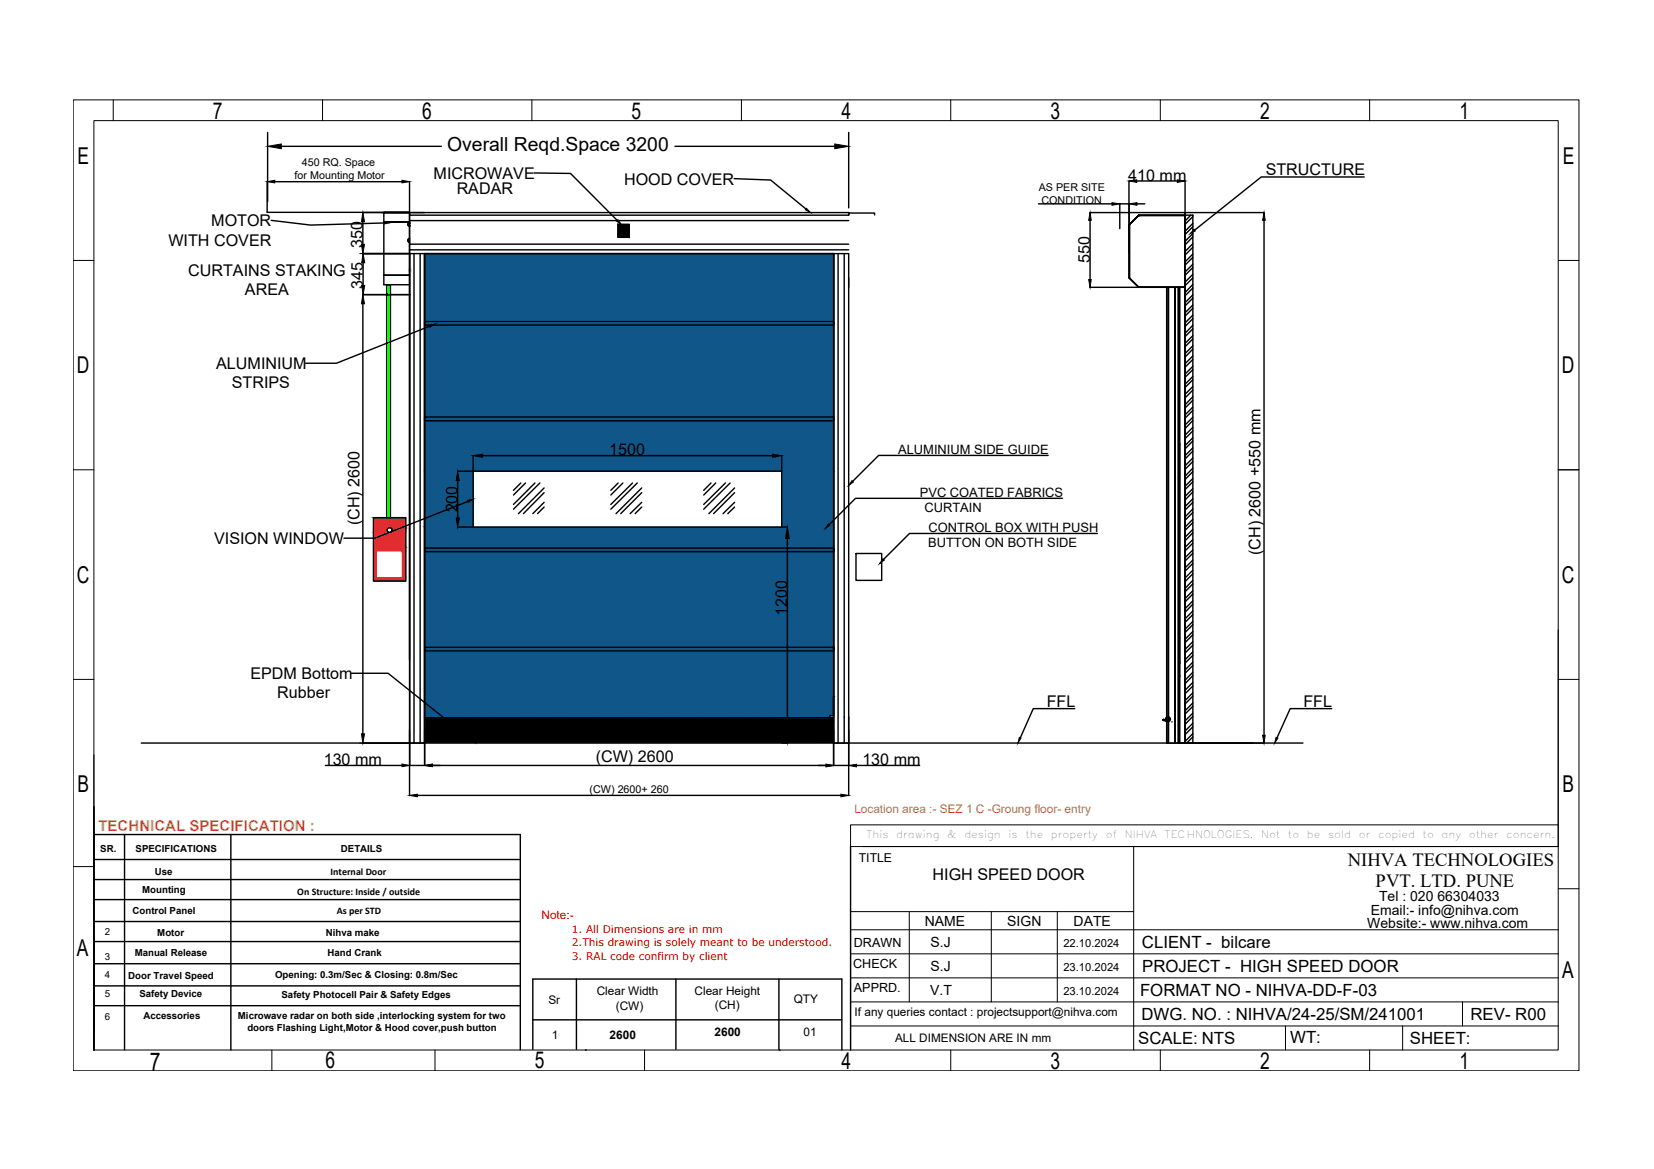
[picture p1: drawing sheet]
<svg xmlns="http://www.w3.org/2000/svg" width="297mm" height="210mm" viewBox="0 0 297 210" stroke-linecap="round" stroke-linejoin="round" font-family="sans-serif">
<!-- layer: 0 -->
<g fill="#cd2027" stroke="#cd2027" stroke-width=".18">
<path d="M70.3 95.4h2.6z"/>
<path d="M67.1 92.9l5.8 1.9v-1.9zM67.1 92.9l5.8 1.9h-5.8z"/>
<path d="M69.9 94.8h3zM69.9 94.8h3z"/>
<path d="M67.1 94.8h2.8zM67.1 94.8h2.8z"/>
<path d="M70 94.8h2.9zM70 94.8h2.9z"/>
<path d="M67.1 94.8h2.7zM67.1 94.8h2.8z"/>
<path d="M70 94.8h2.9zM70 94.8h2.9z"/>
<path d="M67.1 94.8h2.7zM67.1 94.8h2.6z"/>
<path d="M70.1 94.8l2.8 .1zM70.1 94.8l2.8 .1z"/>
<path d="M67.1 94.8h2.6zM67.1 94.8l2.6 .1z"/>
<path d="M70.2 94.9h2.7zM70.2 94.9h2.7z"/>
<path d="M67.1 94.9h2.6zM67.1 94.9h2.5z"/>
<path d="M70.2 94.9h2.7zM70.2 94.9h2.7z"/>
<path d="M67.1 94.9h2.5zM67.1 94.9l2.5 .1z"/>
<path d="M70.3 94.9l2.6 .1zM70.3 94.9l2.6 .1z"/>
<path d="M67.1 95h2.5zM67.1 95l2.4 .1z"/>
<path d="M70.3 95l2.6 .1zM70.3 95l2.6 .1z"/>
<path d="M67.1 95.1l2.4 .1zM67.1 95.1l2.4 .1z"/>
<path d="M70.4 95.1l2.5 .1zM70.4 95.1l2.5 .1z"/>
<path d="M67.1 95.2h2.4zM67.1 95.2h2.4z"/>
<path d="M70.4 95.2l2.5 .1zM70.4 95.2l2.5 .1z"/>
<path d="M67.1 95.2l2.4 .1zM67.1 95.2l2.4 .1z"/>
<path d="M70.4 95.3l2.5 .1zM70.4 95.3l2.5 .1h-2.6z"/>
<path d="M67.1 95.3l2.5 .1zM67.1 95.3l2.5 .1z"/>
<path d="M70.3 95.4h2.6zM70.3 95.4h2.6zM70.3 95.4h2.6z"/>
<path d="M67.1 95.4h2.5zM67.1 95.4h2.5z"/>
<path d="M70.3 95.4l2.6 .1zM70.3 95.4l2.6 .1h-2.7z"/>
<path d="M67.1 95.4l2.6 .1zM67.1 95.4l2.6 .1z"/>
<path d="M70.2 95.5h2.7zM70.2 95.5h2.7z"/>
<path d="M67.1 95.5l2.6 .1zM67.1 95.5l2.6 .1z"/>
<path d="M70.2 95.5l2.7 .1zM70.1 95.6h2.8z"/>
<path d="M67.1 95.6h2.7zM67.1 95.6h2.7z"/>
<path d="M70.1 95.6h2.8zM70 95.6h2.9z"/>
<path d="M67.1 95.6h2.8zM67.1 95.6h2.8z"/>
<path d="M70 95.6h2.9zM69.9 95.6h3z"/>
<path d="M67.1 95.6h2.8zM67.1 95.6h2.8z"/>
<path d="M67.1 95.6l5.8 2.6v-2.6zM67.1 95.6l5.8 2.6h-5.8z"/>
<path d="M67.1 98.2l5.8 .7v-.7zM67.1 98.2l5.8 .7h-5.8z"/>
<path d="M72.2 98.9l.7 4.8v-4.8zM72.2 98.9l.7 4.8h-.7z"/>
<path d="M67.1 98.9l.5 4.8v-4.8zM67.1 98.9l.5 4.8h-.5z"/>
<path d="M67.1 103.7l5.8 .6v-.6zM67.1 103.7l5.8 .6h-5.8z"/>
</g>
<path d="M69.4 51.1l.7 41.8v-41.8zM69.4 51.1l.7 41.8h-.7z" fill="#0f0" stroke="#0f0" stroke-width=".18"/>
<g fill="#000" stroke="#000" stroke-width=".18">
<path d="M48.1 26.3l2.4-.4v.8zM111 39.4l.6 .9-.9-.6zM144.8 37.4l.8 .8-1-.5zM149.9 25.9l2.5 .4-2.5 .4zM77.1 58.4l1-.2-.9 .5zM214.4 41.2l.2 .3-.9 .5zM84 89.9l1-.3-.9 .6zM148.8 94.1l.3 .2-.9 .6zM153 86.3l.3 .3-.9 .6zM158.6 100.3l.2 .3-.8 .6zM76.3 128.5h.4zM76.8 128.6v.1z"/>
<path d="M76.8 128.7v.1zM84.6 132.6l.7 .7-.9-.5zM183.1 132.4l.3 .1-.6 .9zM229.2 132.4l.3 .1-.6 .9z"/>
<path d="M111 40.3l2 2.3v-2.3zM111 40.3l2 2.3h-2z"/>
<path d="M76.3 128.5v.4zM76.3 128.5l-.1 .4z"/>
<path d="M76.3 128.9h.1zM76.3 128.9h.1z"/>
<path d="M76.4 128.9h.4zM76.4 128.9h.4z"/>
<path d="M76.8 128.9h72.9zM76.8 128.9h72.9z"/>
<path d="M76.4 128.9l73.3 4.4v-4.4zM76.4 128.9l73.3 4.4h-73.3z"/>
</g>
<g fill="#105689" stroke="#105689" stroke-width=".18">
<path d="M76.3 45.5l73.4 39.1v-39.1zM76.3 45.5l73.4 39.1h-73.4z"/>
<path d="M140.4 84.6l9.3 10v-10zM140.4 84.6l9.3 10h-9.3z"/>
<path d="M76.3 84.6l8.7 10v-10zM76.3 84.6l8.7 10h-8.7z"/>
<path d="M76.3 94.6l73.4 30.4v-30.4zM76.3 94.6l73.4 30.4h-73.4z"/>
<path d="M76.3 125l73.4 3.5v-3.5zM76.3 125l73.4 3.5h-73.4z"/>
<path d="M76.3 128.5h72.9zM76.3 128.5h72.9z"/>
<path d="M76.3 128.5h72.7zM76.3 128.5h72.9z"/>
<path d="M76.3 128.5l72.7 .4v-.4zM76.3 128.5l72.7 .4h-72.7z"/>
</g>
<g fill="none" stroke="#000" stroke-width=".25">
<path d="M48 38.1h25.5M48.1 23.8v12.4M50.5 26.3h28.8M68.6 38.2h7.7M95.9 31.1h6.6l8.3 8.5M121.2 26.3h28.7M131.8 32.1l6.6 .2 6.4 5.2M152.4 23.8v13.5M212.8 38.6h1.4v94.8h-1.4zM213.8 38.6l-.9 1.1M214.2 38.9l-1.3 1.3M245 31.8h-18.5l-12 9.5"/>
<path d="M65.2 45.5h8.3M68.9 49.4v1.7M69.4 51.1h.7v41.8h-.7zM73.5 51.1v67.3M76.3 45.5h73.4v83.4h-73.4zM76.3 57.7h73.4v.7h-73.4zM77.1 58.6l-16.7 6.6h-5.5M111 40.3h2v2.3h-2zM214.2 40.1l-1.3 1.4M214.2 41.9l-1.3 1.4M214.2 43.8l-1.3 1.3M214.2 45.6l-1.3 1.4"/>
<path d="M214.2 47.4l-1.3 1.4M214.2 49.3l-1.3 1.3M214.2 51.1l-1.3 1.4M214.2 52.9l-1.3 1.4M214.2 54.8l-1.3 1.3M214.2 56.6l-1.3 1.3M214.2 58.4l-1.3 1.4M214.2 40.7l-1.3 1.4M214.2 42.5l-1.3 1.4M214.2 44.4l-1.3 1.3M214.2 46.2l-1.3 1.4M214.2 48l-1.3 1.4"/>
<path d="M214.2 49.9l-1.3 1.4M214.2 51.7l-1.3 1.4M214.2 53.5l-1.3 1.4M214.2 55.4l-1.3 1.3M214.2 57.2l-1.3 1.4M214.2 59l-1.3 1.4M76.3 74.9h73.4v.7h-73.4zM214.2 60.3l-1.3 1.3M214.2 62.1l-1.3 1.3M214.2 63.9l-1.3 1.4M214.2 65.8l-1.3 1.3M214.2 67.6l-1.3 1.3"/>
<path d="M214.2 69.4l-1.3 1.4M214.2 71.2l-1.3 1.4M214.2 73.1l-1.3 1.4M214.2 74.9l-1.3 1.4M214.2 76.7l-1.3 1.4M214.2 78.6l-1.3 1.4M214.2 60.9l-1.3 1.3M214.2 62.7l-1.3 1.4M214.2 64.5l-1.3 1.4M214.2 66.4l-1.3 1.3M214.2 68.2l-1.3 1.3M214.2 70l-1.3 1.4"/>
<path d="M214.2 71.9l-1.3 1.3M214.2 73.7l-1.3 1.3M214.2 75.5l-1.3 1.4M214.2 77.4l-1.3 1.3M214.2 79.2l-1.3 1.3M67.1 92.9h5.8v11.4h-5.8zM76.3 98.4h73.5v.6h-73.5zM84 90l-16.7 6.6h-5.5M85 84.6h55.4v10h-55.4zM93.5 86.7l-1.3 1.3M94.4 86.7l-2.2 2.2M96.1 86.7l-3.9 3.9"/>
<path d="M97 86.7l-4.8 4.7M97.7 87.6l-4.6 4.6M97.7 90.2l-2 2M97.7 88.5l-3.7 3.7M97.7 91l-1.2 1.2M111 86.7l-1.3 1.3M111.9 86.7l-2.2 2.2M113.6 86.7l-3.9 3.9M114.4 86.7l-4.7 4.7M115.2 87.6l-4.6 4.6M115.2 90.2l-2 2M115.2 88.5l-3.7 3.7"/>
<path d="M115.2 91l-1.1 1.2M127.7 86.7l-1.3 1.3M128.5 86.7l-2.1 2.2M130.3 86.7l-3.9 3.9M131.1 86.7l-4.7 4.7M131.9 87.6l-4.6 4.6M131.9 90.2l-2 2M131.9 88.5l-3.7 3.7M131.9 91l-1.2 1.2M153.7 99.4h4.6v4.8h-4.6zM188.2 81.8h-30.4l-4.7 4.6M190.8 89.5h-37.2l-4.7 4.7"/>
<path d="M197.1 95.8h-33.8l-4.6 4.6M214.2 80.4l-1.3 1.4M214.2 82.2l-1.3 1.4M214.2 84.1l-1.3 1.4M214.2 85.9l-1.3 1.4M214.2 87.7l-1.3 1.4M214.2 89.6l-1.3 1.3M214.2 91.4l-1.3 1.4M214.2 93.2l-1.3 1.4M214.2 95.1l-1.3 1.3M214.2 96.9l-1.3 1.3M214.2 98.7l-1.3 1.4"/>
<path d="M214.2 81l-1.3 1.4M214.2 82.9l-1.3 1.3M214.2 84.7l-1.3 1.3M214.2 86.5l-1.3 1.4M214.2 88.3l-1.3 1.4M214.2 90.2l-1.3 1.4M214.2 92l-1.3 1.4M214.2 93.8l-1.3 1.4M214.2 95.7l-1.3 1.4M214.2 97.5l-1.3 1.4M214.2 99.3l-1.3 1.4M76.3 116.2h73.5v.7h-73.5z"/>
<path d="M214.2 100.6l-1.3 1.3M214.2 102.4l-1.3 1.3M214.2 104.2l-1.3 1.4M214.2 106.1l-1.3 1.3M214.2 107.9l-1.3 1.3M214.2 109.7l-1.3 1.4M214.2 111.6l-1.3 1.3M214.2 113.4l-1.3 1.4M214.2 115.2l-1.3 1.4M214.2 117l-1.3 1.4M214.2 118.9l-1.3 1.4M214.2 101.2l-1.3 1.3"/>
<path d="M214.2 103l-1.3 1.4M214.2 104.8l-1.3 1.4M214.2 106.7l-1.3 1.3M214.2 108.5l-1.3 1.4M214.2 110.3l-1.3 1.4M214.2 112.2l-1.3 1.3M214.2 114l-1.3 1.3M214.2 115.9l-1.3 1.3M214.2 117.7l-1.3 1.3M214.2 119.5l-1.3 1.3M25.4 133.4h208.6M63.1 120.9h6.6l14.8 11.8"/>
<path d="M76.8 128.9h72.2M78 128.9h.1M79.9 128.9h.1M81.8 128.9h.1M83.6 128.9h.1M85.5 128.9h.1M87.3 128.9h.1M89.2 128.9h.1M91.1 128.9h.1M92.9 128.9h.1M94.8 128.9h.1M96.7 128.9h.1"/>
<path d="M98.5 128.9h.1M100.4 128.9h.1M102.2 128.9h.1M104.1 128.9h.1M106 128.9h.1M107.8 128.9h.1M109.7 128.9h.1M111.6 128.9h.1M113.4 128.9h.1M115.3 128.9h.1M117.2 128.9h.1M119 128.9h.1"/>
<path d="M120.9 128.9h.1M122.7 128.9h.1M124.6 128.9h.1M126.5 128.9h.1M128.3 128.9h.1M130.2 128.9h.1M132.1 128.9h.1M133.9 128.9h.1M135.8 128.9h.1M137.6 128.9h.1M139.5 128.9h.1M141.4 128.9h.1"/>
<path d="M143.2 128.9h.1M149 128.9h.1M149.7 125v3.5h-.7v.4M193 127.2h-7.4l-2.4 5.3M214.2 120.7l-1.3 1.4M214.2 122.5l-1.3 1.4M214.2 124.4l-1.3 1.4M214.2 126.2l-1.3 1.4M214.2 128l-1.3 1.4M214.2 129.9l-1.3 1.3M214.2 131.7l-1.3 1.4M214.2 121.3l-1.3 1.4"/>
<path d="M214.2 123.2l-1.3 1.3M214.2 125l-1.3 1.4M214.2 126.8l-1.3 1.4M214.2 128.6l-1.3 1.4M214.2 130.5l-1.3 1.4M214.2 132.3l-1.1 1.1M239.2 127.2h-7.5l-2.4 5.3M16.9 144.9v43.6M16.9 149.8h76.5v38.7M16.9 154.3h76.5M16.9 157.9h76.5M22.4 149.8v38.7"/>
<path d="M41.5 149.8v38.7M152.8 152v36.5M16.9 165.5h76.5M16.9 177h76.5M16.9 169.1h76.5M16.9 173h76.5M16.9 161.5h76.5M103.5 175.8v12.6M121.4 175.8v12.6M139.9 175.8v12.6M16.9 180.6h76.5M95.7 183.1h55.5"/>
<path d="M95.7 188.4v-12.6h55.5v12.7M105.1 188.5h.1M139.9 188.5h.1"/>
<circle cx="70" cy="95.2" r=".44"/>
</g>
<g fill="none" stroke="#000" stroke-width=".18">
<path d="M13.1 17.9h270.5v174.4h-270.5zM20.3 17.9v3.8M57.9 17.9v3.8M95.5 17.9v3.8M133.2 17.9v3.8M170.7 17.9v3.8M208.4 17.9v3.8M246 17.9v3.8M16.9 21.7h262.9v166.8h-262.9zM13.1 46.8h3.8M279.8 46.8h3.8M13.1 84.4h3.8"/>
<path d="M279.8 84.4h3.8M279.8 113.1v35M13.1 122h3.8M16.9 135.5v53M279.8 122h3.8M13.1 155.6h3.8M152.8 148.1h127v3.9h-127zM154.9 152h48.7M279.8 152h-76.2v36.5M279.8 159.6h3.8M152.8 179.9h127M152.8 175.6h127"/>
<path d="M152.8 171.3h127M152.8 166.9h127M152.8 165.3v23.2M152.8 163.7h50.8M163.3 163.7v16.2M178 163.7v16.2M189.9 163.7v16.2M262.7 179.9v4.3M48.8 188.5v3.8M78.1 188.5v3.8M115.8 188.5v3.8M152.8 184.2h127"/>
<path d="M170.7 188.5v3.8M208.4 188.5v3.8M230.9 184.2v4.3M246 188.5v3.8M251.9 184.2v4.3"/>
</g>
<!-- layer: PDF_Geometry -->
<path d="M73.3 48.5h.6M73.4 48.2l.4 .5M73.6 48.2v.6M73.8 48.2l-.4 .5" fill="none" stroke="#c0c0c0" stroke-width=".18"/>
<path d="M202.8 40.4l1.7-1.8h8.3v13h-8.3l-1.7-1.7zM210.5 129.6v.1z" fill="none" stroke="#808080" stroke-width=".25"/>
<path d="M64.6 45.5h8.4M64.6 133.4h9.2" fill="none" stroke="#000" stroke-width=".18"/>
<g fill="none" stroke="#000" stroke-width=".25">
<path d="M68.9 39.9v9.5h4.6v-9.5h-4.6h4.6M68.9 39.9v-1.7h4.6v1.7M68.9 38.1l4.6 .1zM73.5 39.9v.8zM73.5 39.9v.8M73.5 38.6v1M152.4 39.6h-78.9v4.2M157.1 38.6v-.3h-4.7v.3v-.4h-78.9v.4h78.9M204.5 38.6l8.3 .1M204.5 38.6v.1M204.5 38.6h8.3M204.5 38.7h.1"/>
<path d="M212.8 38.6v-.3v.3M212.8 38.3l.1-.1v95.2h-1.3v-81.8v81.8h-.6v-3.2M212.8 38.7h.1M68.9 49.4h4.6M73.3 43.1v.2zM73.3 40.2v.2zM73.3 40.2h.2v.2h-.2zM73.3 40.1h.2v.1M73.3 42.9v.1v-.1h.2M73.3 40.1v.1v-.1M73.5 40.4v.1h-.2v-.1v.1M73.5 40.5h.1"/>
<path d="M73.5 40.1h.1M73.5 43.3v.1h-.2v-.4h.2v.3h-.2v.1M73.5 43h.1M73.5 42.8v.7M73.5 42.8v.7v-.7M73.5 49.4v1.7h-4.6M73.5 44.9v.6M73.6 45.5v87.9h.8v-87.9M75.5 45.5v87.9h.7v-87.9v87.9M149.7 45.5v83.2M149.7 45.5v87.9M150.5 45.5v87.9h1.1"/>
<path d="M151.6 45.5v87.9h.8v-4.6M152.4 43.8h-78.9v1.1h78.9M202.8 40.4l1.7-1.7h8.3v12.8l-8.3 .1-1.7-1.7zM202.8 40.4l-.1 9.5M202.8 49.9l1.7 1.7-1.7-1.7M202.8 40.3l1.7-1.7zM202.8 40.3l-.1 .1M202.9 40.4h-.2v9.5h.2M204.5 51.5h8.3M209.8 51.6v81.8M209.9 51.6v81.8M211 52.2v33.6z"/>
<path d="M211 52.2v78.1M211 52.1v.1M211 51.6v.6M211.6 51.6v81.8M211.7 51.6v81.8M211.9 51.6l-.1 28M212.8 51.6v81.8M211.9 79.6v.1M211 85.9v44.3v-44.3M211 85.8v.1M211.8 118.9v-67.3l.1 67.3-.1-4.3-.1 4.4 .1 2.3 .1-2.2v2.2l-.2 .2h.2M211.9 118.9v.2"/>
<path d="M211.9 114.5v.1M73.6 133.4l-.1-87.9h78.9v87.9M74.4 133.4h1.1M76.3 131.5h.1M149.6 131.5h.1M149.7 129.4v4h.8M149.7 128.9v.5M208.9 129.3l.7 .3a.44 .44 0 0 0 .6-.4 .44 .44 0 0 0-.5-.5 .44 .44 0 0 0-.3 .6M209 129.3l-.2-.1 .4 .1 .4 .2a.33 .33 0 0 1-.1-.4 .33 .33 0 0 1 .4-.2l.1 .5h-.4M209.4 129.4v.1M211 130.3v3.1M211 130.3v3.1h-1.5v-81.8v81.8"/>
<path d="M211.8 121.5v11.9v-11.9M211.9 121.3v12.1"/>
<circle cx="208.9" cy="129.3" r=".08"/>
</g>
<!-- layer: PDF_Text -->
<g fill="none" stroke="#000" stroke-width=".25">
<path d="M48 32.6v5.5M48.7 39.6l7.1 .8 13.3-.4M49.3 32.6h22.9M65.2 38.2h8.3M65.2 39.8v4.1M73.5 32.6v5.5M186.5 36.6h13.2M195.7 38.2h17.1M195.8 39.6v10.6M202.7 32.5v12.9M204.1 32.5h7.3M204.2 36.6h1.4"/>
<path d="M212.8 32.5v12.6M212.9 38.2h14.1M227 39.6v92.4M65.2 45.5h8.4M65.2 54.6v77.2M65.2 52.9h8.4M65.2 47.2v4.1M195.7 51.6h8.8M202.8 40.4v-3.8h-1.7v4.4M82.2 94.6h2.8M82.2 86.3v6.7M85 81.8v2.8h-2.8"/>
<path d="M86.7 81.8h52M140.4 94.6h1M140.4 81.8v2.8M141.4 96.7v34.6M58.4 137.4h13.8M65.2 133.4h8.3M73.5 131v11.9M76.3 131v6.4h-2.7v-4M77.7 137.4h70.7M140.4 133.4h1M149.7 131v6.5M149.7 137.4h2.7"/>
<path d="M152.4 131v11.9M153.8 137.4h11.4M212.9 133.4h14.1M74.9 142.8h76.1"/>
</g>
<g fill="#000" stroke="#000" stroke-width=".18">
<path d="M48 32.6l1.3-.2v.4zM65.2 38.2l.3 1.6h-.6zM69.1 39.9l1 .1-1 .2zM72.2 32.4l1.3 .2-1.3 .2zM195.8 38.2l.2 1.4h-.5zM199.7 36.4l1.4 .2-1.4 .3zM202.7 32.5l1.4-.2v.5zM202.8 36.6l1.4-.2v.5zM211.4 32.3l1.4 .2-1.4 .3zM227 38.2l.2 1.4h-.4zM64.9 43.9h.6l-.3 1.6zM65.2 52.9l.3 1.7h-.6z"/>
<path d="M65.2 45.5l.3 1.7h-.5zM65 51.3h.5l-.3 1.6zM195.5 50.2h.5l-.2 1.4zM82.2 84.6l.3 1.7h-.6zM81.9 93h.6l-.3 1.6zM85 81.8l1.7-.2v.5zM138.7 81.6l1.7 .2-1.7 .3zM141.4 94.6l.3 2.1h-.6zM64.9 131.8h.6l-.3 1.6zM72.2 137.2l1.4 .2-1.4 .3zM76.3 137.4l1.4-.2v.5zM141.1 131.3h.6l-.3 2.1z"/>
<path d="M148.4 137.2l1.3 .2-1.3 .3zM152.4 137.4l1.4-.2v.5zM226.8 132h.4l-.2 1.4zM73.5 142.8l1.4-.2v.5zM151 142.6l1.4 .2-1.4 .3z"/>
</g>
<text font-size="4.6" x="26.9" y="192.2">7</text>
<g font-size="4.2">
<text x="38.2" y="21.3">7</text>
<text x="75.8" y="21.3">6</text>
<text x="113.4" y="21.3">5</text>
<text x="151.1" y="21.3">4</text>
<text x="188.7" y="21.3">3</text>
<text x="226.3" y="21.3">2</text>
<text x="262.1" y="21.3">1</text>
<text x="13.9" y="29.5">E</text>
<text x="280.6" y="29.5">E</text>
<text x="13.8" y="67">D</text>
<text x="280.5" y="67">D</text>
<text x="13.8" y="104.8">C</text>
<text x="280.5" y="104.8">C</text>
<text x="13.9" y="142.3">B</text>
<text x="280.6" y="142.3">B</text>
<text x="13.8" y="171.6">A</text>
<text x="280.6" y="175.6">A</text>
<text x="58.4" y="191.8">6</text>
<text x="96" y="191.8">5</text>
<text x="151.1" y="191.9">4</text>
<text x="188.7" y="191.9">3</text>
<text x="226.3" y="191.9">2</text>
<text x="262.1" y="191.9">1</text>
</g>
<text font-size="3.5" x="80.3" y="27.2">Overall Reqd.Space 3200</text>
<g font-size="3.3">
<text x="242" y="155.5">NIHVA TECHNOLOGIES</text>
<text x="247.1" y="159.3">PVT. LTD. PUNE</text>
</g>
<g font-size="3">
<text x="205.1" y="170.2">CLIENT - bilcare</text>
<text x="204.7" y="178.8">FORMAT NO - NIHVA-DD-F-03</text>
<text x="205.1" y="174.4">PROJECT - HIGH SPEED DOOR</text>
<text x="205" y="183.1">DWG. NO. : NIHVA/24-25/SM/241001</text>
<text x="264.1" y="183.1">REV- R00</text>
<text x="204.4" y="187.4">SCALE: NTS</text>
<text x="231.7" y="187.4">WT:</text>
<text x="253.2" y="187.4">SHEET:</text>
</g>
<g font-size="2.9">
<text x="77.9" y="32.1">MICROWAVE</text>
<text x="82" y="34.8">RADAR</text>
<text x="112.1" y="33.1">HOOD COVER</text>
<text x="202.6" y="32.5">410 mm</text>
<text x="227.3" y="31.4">STRUCTURE</text>
<text x="37.9" y="40.6">MOTOR</text>
<text x="30.2" y="44.1">WITH COVER</text>
<text x="65.1" y="44.6" transform="rotate(-90 65.1 44.6)">350</text>
<text x="195.7" y="47.3" transform="rotate(-90 195.7 47.3)">550</text>
<text x="33.8" y="49.5">CURTAINS STAKING</text>
<text x="44" y="53">AREA</text>
<text x="65.2" y="51.9" transform="rotate(-90 65.2 51.9)">345</text>
<text x="38.8" y="66.2">ALUMINIUM</text>
<text x="41.6" y="69.7">STRIPS</text>
<text x="109.4" y="81.8">1500</text>
<text x="64.6" y="94.3" transform="rotate(-90 64.6 94.3)">(CH) 2600</text>
<text x="82.1" y="92" transform="rotate(-90 82.1 92)">200</text>
<text x="38.5" y="97.7">VISION WINDOW</text>
<text x="226.4" y="99.7" transform="rotate(-90 226.4 99.7)">(CH) 2600 +550 mm</text>
<text x="141.4" y="110.6" transform="rotate(-90 141.4 110.6)">1200</text>
<text x="45" y="121.9">EPDM Bottom</text>
<text x="49.8" y="125.4">Rubber</text>
<text x="188" y="126.9">FFL</text>
<text x="234.1" y="126.9">FFL</text>
<text x="58.1" y="137.4">130 mm</text>
<text x="107" y="136.8">(CW) 2600</text>
<text x="154.9" y="137.4">130 mm</text>
<text x="167.5" y="158">HIGH SPEED DOOR</text>
</g>
<text font-size="2.7" fill="#f8991e" x="17.7" y="149.2">TECHNICAL SPECIFICATION :</text>
<g font-size="2.5">
<text x="247.7" y="161.8">Tel : 020 66304033</text>
<text x="166.1" y="166.3">NAME</text>
<text x="180.9" y="166.3">SIGN</text>
<text x="192.8" y="166.3">DATE</text>
<text x="245.5" y="166.7">Website:- www.nihva.com</text>
<text x="246.2" y="164.3">Email:- info@nihva.com</text>
<text x="167.1" y="170">S.J</text>
<text x="167.1" y="178.6">V.T</text>
<text x="167.1" y="174.3">S.J</text>
</g>
<g font-size="2.3">
<text x="161.3" y="81.4">ALUMINIUM SIDE GUIDE</text>
<text x="165.2" y="89.2">PVC COATED FABRICS</text>
<text x="166" y="92">CURTAIN</text>
<text x="166.8" y="95.5">CONTROL BOX WITH PUSH</text>
<text x="166.7" y="98.3">BUTTON ON BOTH SIDE</text>
<text x="153.2" y="173.8">CHECK</text>
<text x="153.3" y="170">DRAWN</text>
<text x="153.3" y="178.1">APPRD.</text>
</g>
<text font-size="2.2" x="154.2" y="154.8">TITLE</text>
<text font-size="2.1" fill="#cd6928" x="153.4" y="146">Location area :- SEZ 1 C -Groung floor- entry</text>
<text font-size="2.1" fill="#f00" x="97.3" y="165">Note:-</text>
<g font-size="2.1">
<text x="107.2" y="178.7">Clear Width</text>
<text x="124.7" y="178.7">Clear Height</text>
<text x="98.5" y="180.2">Sr</text>
<text x="110.6" y="181.3">(CW)</text>
<text x="128.3" y="186">2600</text>
<text x="128.4" y="181.3">(CH)</text>
<text x="142.6" y="180.2">QTY</text>
<text x="144.3" y="186">01</text>
<text x="153.5" y="182.4">If any queries contact : projectsupport@nihva.com</text>
<text x="99.1" y="186.5">1</text>
<text x="109.5" y="186.5">2600</text>
<text x="160.8" y="187.1">ALL DIMENSION ARE IN mm</text>
</g>
<g font-size="2">
<text x="191" y="170.1">22.10.2024</text>
<text x="191" y="174.4">23.10.2024</text>
<text x="191" y="178.7">23.10.2024</text>
</g>
<g font-size="1.9">
<text x="54.2" y="29.9">450 RQ. Space</text>
<text x="52.9" y="32.2">for Mounting Motor</text>
<text x="186.5" y="34.2">AS PER SITE</text>
<text x="187" y="36.6">CONDITION</text>
<text x="105.9" y="142.4">(CW) 2600+ 260</text>
</g>
<g font-size="1.9" fill="#f00">
<text x="102.7" y="167.5">1. All Dimensions are in mm</text>
<text x="102.7" y="169.9">2.This drawing is solely meant to be understood.</text>
<text x="102.7" y="172.3">3. RAL code confirm by client</text>
</g>
<g font-size="1.8">
<text x="155.6" y="150.5">This</text>
<text x="161" y="150.5">drawing</text>
<text x="170.1" y="150.5">&amp;</text>
<text x="173.2" y="150.5">design</text>
<text x="181.1" y="150.5">is</text>
<text x="184.1" y="150.5">the</text>
<text x="188.7" y="150.5">property</text>
<text x="198.6" y="150.5">of</text>
<text x="202" y="150.5">NIHVA</text>
<text x="209.2" y="150.5">TECHNOLOGIES.</text>
<text x="226.5" y="150.5">Not</text>
<text x="231.3" y="150.5">to</text>
<text x="234.7" y="150.5">be</text>
<text x="238.5" y="150.5">sold</text>
<text x="244" y="150.5">or</text>
<text x="247.5" y="150.5">copied</text>
<text x="255.5" y="150.5">to</text>
<text x="258.9" y="150.5">any</text>
<text x="263.8" y="150.5">other</text>
<text x="270.5" y="150.5">concern.</text>
<text x="53.4" y="160.6">On Structure: Inside / outside</text>
<text x="59.4" y="157.1">Internal Door</text>
<text x="60.5" y="164.1">As per STD</text>
</g>
<g font-size="1.7">
<text x="18" y="152.9">SR.</text>
<text x="24.4" y="152.9">SPECIFICATIONS</text>
<text x="61.2" y="152.9">DETAILS</text>
<text x="25.5" y="160.4">Mounting</text>
<text x="27.8" y="157">Use</text>
<text x="18.8" y="168">2</text>
<text x="23.8" y="164.2">Control Panel</text>
<text x="18.8" y="172.3">3</text>
<text x="24.2" y="171.6">Manual Release</text>
<text x="28.3" y="168">Motor</text>
<text x="58.5" y="168">Nihva make</text>
<text x="58.8" y="171.6">Hand Crank</text>
<text x="18.8" y="179.1">5</text>
<text x="18.8" y="175.5">4</text>
<text x="23" y="175.8">Door Travel Speed</text>
<text x="25" y="179.1">Safety Device</text>
<text x="49.4" y="175.6">Opening: 0.3m/Sec &amp; Closing: 0.8m/Sec</text>
<text x="50.6" y="179.3">Safety Photocell Pair &amp; Safety Edges</text>
<text x="18.8" y="183.1">6</text>
<text x="25.8" y="183">Accessories</text>
<text x="42.7" y="183">Microwave radar on both side ,interlocking system for two</text>
<text x="44.4" y="185.1">doors Flashing Light,Motor &amp; Hood cover,push button</text>
</g>
</svg>
